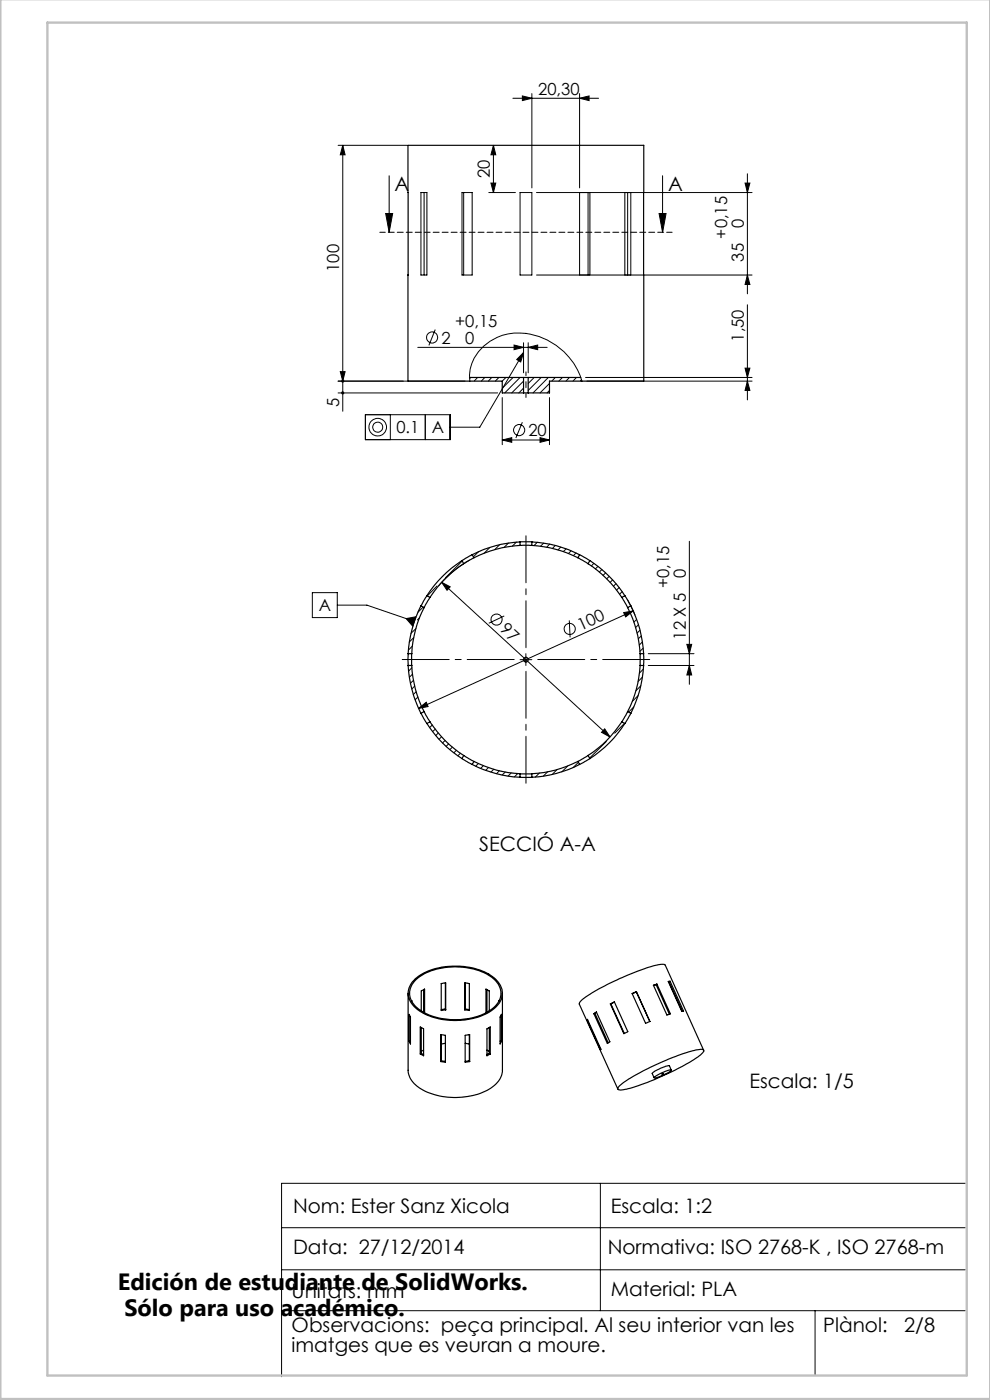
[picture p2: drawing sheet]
<svg xmlns="http://www.w3.org/2000/svg" width="210mm" height="297mm" viewBox="0 0 210 297" stroke-linecap="round" stroke-linejoin="round" font-family="sans-serif">
<g fill="none" stroke="#000" stroke-width=".21">
<path d="M112.8 19.9v20M122.9 19.9v20M71.7 30.8h14.6M72.7 30.8v56.4M72.7 30.8l.5 2h-1zM82.5 37.3v12M104.1 38.8h1.1l-.5 2zM104.7 30.8v10M104.7 30.8l.5 2h-1.1zM108.8 20.8h18.2M110.8 20.4l2 .4-2 .5zM122.9 20.8l2.1-.4v.9z"/>
<path d="M140.5 37.3v12M158 38.8h1.1l-.6 2zM158.5 36.9v25.4M81.8 45.3h1.5l-.8 4zM89.3 40.8h1.3v17.5h-1.3zM90 40.8v17.5M98 40.8h2.2v17.5h-2.2zM98.4 40.8v17.5M103.7 40.8h5.6M110.3 40.8h2.5v17.5h-2.5zM113.8 58.3h45.7M113.8 40.8h45.7"/>
<path d="M122.9 40.8h2.2v17.5h-2.2zM124.7 40.8v17.5M132.5 40.8h1.3v17.5h-1.3zM133.1 40.8v17.5M139.8 45.3h1.5l-.8 4zM158.5 58.3l.6 2.1h-1.1zM72.2 78.8h1l-.5 2.1zM88.6 73.7h27.5M92.3 69.9l-1.3 3.4M109 73.2l2.1 .5-2.1 .5zM111.1 74.8l-.6 2-.9-.5zM111.1 72.7v6.4"/>
<path d="M111.1 74.8l-9.3 15.8h-6.3M112 73.7l2.1-.5v1zM112 72.7v6.4M158 78.1h1.1l-.6 2zM158.5 64.7v20.1M71.7 83.4h33.9M77.5 88h18v5.3h-18zM82.8 88v5.3M90.2 88v5.3M98.7 80.9h-27M99.7 80.9a9.1 9.1 0 0 1 5.7-9.3 13.5 13.5 0 0 1 16.3 5.5l.8 1.4 .9 2.4M99.8 80.1l-.2 .2"/>
<path d="M101.3 80.1l-.7 .8M102.8 80.1l-.7 .8M104.3 80.1l-.7 .8M105.8 80.1l-.7 .8M106.5 93.3l2-.5v1zM106.5 84.3v10M106.5 93.3h10.1M107.3 80.1l-.8 .8M108.8 80.1l-2.3 2.3M110.3 80.1l-3.2 3.3M110.8 89.6l-1.4 3.3M111.1 80.9l-2.6 2.5"/>
<path d="M111.1 82.3l-1 1.1M113.3 80.1l-1.3 1.2M114.5 92.8l2.1 .5-2.1 .5zM114.8 80.1l-2.8 2.7M116.3 80.1l-3.2 3.3M116.6 84.3v10M116.6 81.3l-2.1 2.1M116.6 82.8l-.6 .6M117.8 80.1l-.7 .8M119.3 80.1l-.8 .8M120.8 80.1l-.7 .8M122.3 80.1l-.8 .8"/>
<path d="M123.4 80.5l-.4 .4M124.2 80.1h35.3M124.5 80.9h35M158.5 80.9l.6 1.9h-1.1zM98 119l-3.5 3.6M99.7 118.8a24 24 0 0 0-6.7 5.5M101.5 117l-1.1 1.1M103.9 116.1l-1.2 1.3M106 115.6l-1 1M107.8 115.2l-.9 .9M109.5 115l-.8 .8M114 115l-.7 .7"/>
<path d="M115.3 115.2l-.6 .7M116.6 115.4l-.6 .7M117.8 115.7l-.6 .6M119 116.1l-.6 .6M120.1 116.4l-.6 .6M121.1 116.8l-.5 .6M122.2 117.3l-.6 .6M126 119.5l-.6 .5M146.2 114.8v30.4M66.3 125.7h5.2v5.3h-5.2zM71.5 128.4h6.3l10.1 3.4M86.1 131.2l2.1-.4-.6 2.1z"/>
<path d="M87.5 137.1l-.9 .8M87.7 135.3l-.9 .9M88.2 133.3l-1 1.1M89 131.1l-.5 .4M89.7 128.8l-1 1.1M92.7 124.3l-2.1 2.1M93.7 123.5l1.8 1-.7 .7zM93.7 123.5l35.7 32.8M107 130.7l-3.3 1.5M110.3 139.9h2.5M111.5 138.7v2.5M120.8 131.6l.1 3.6"/>
<path d="M126.9 120.2l-.6 .5M127.7 120.8l-.6 .6M128.5 121.5l-.6 .6M129.2 122.3l-.5 .5M130 123l-.6 .5M130.7 123.8l-.6 .6M131.3 124.6l-.5 .6M132 125.5l-.6 .5M132.3 130l2-.4-1.6 1.3zM133.1 127.2l1.6 3.3M134.3 129.6l-45.5 20.7M135 131.4l-.5 .6"/>
<path d="M135.4 132.5l-.6 .6M135.7 133.7l-.6 .6M136 134.9l-.6 .6M136.3 136.2l-.7 .6M136.4 137.5l-.7 .7M137.5 138.7h9.7M145.7 136.7h1l-.5 2zM87.3 141.7l-.6 .7M87.5 143l-.6 .7M87.7 144.3l-.6 .7M87.9 145.6l-.6 .6M88.3 146.8l-.6 .6"/>
<path d="M88.7 147.9l-.6 .5M88.8 150.3l1.6-1.3 .4 .9zM91.7 153.8l-.6 .6M92.3 154.7l-.5 .5M93 155.5l-.6 .6M93.7 156.3l-.6 .5M94.4 157.1l-.5 .5M95.2 157.8l-.5 .5M96 158.5l-.6 .5M96.8 159.2l-.5 .5M97.6 159.8l-.5 .5M128.3 154.6l1.1 1.7-1.8-.9z"/>
<path d="M128.6 157.3l-3.5 3.5M132.5 153.5l-2.1 2M134.4 150l-1 1.1M135.4 147.6l-1.3 1.2M135.9 145.5l-1 1M136.3 143.6l-.9 1M136.5 142l-.9 .8M137.5 141.2h9.7M146.2 141.2l.5 2h-1zM101.5 162l-.6 .6M102.5 162.5l-.5 .5M103.6 162.8l-.6 .6"/>
<path d="M104.7 163.2l-.6 .6M105.9 163.5l-.6 .6M107.2 163.8l-.7 .6M108.4 164l-.6 .6M109.8 164.1l-.7 .7M114.4 164l-.8 .8M116.2 163.7l-.9 .9M118.1 163.3l-1 1M120.4 162.5l-1.2 1.3M122.7 161.7l-1.1 1.1M127.4 251v27.1M204.8 251h-145.1v41.1"/>
<path d="M59.7 278.1h145.1M59.7 260.5h145.1M59.7 269.4h145.1M172.9 278.1v13.7"/>
<circle cx="91.7" cy="71.6" r="1.17"/>
<circle cx="80.1" cy="90.6" r="1.06"/>
<circle cx="80.1" cy="90.6" r="1.87"/>
<circle cx="110.1" cy="91.2" r="1.17"/>
<circle cx="105.3" cy="131.4" r="1.18"/>
<circle cx="120.8" cy="133.4" r="1.18"/>
</g>
<path d="M109.1 139.9h-23.8M111.6 137.4v-23.7M114.1 139.9h23.7M111.6 142.4v23.8" fill="none" stroke="#000" stroke-width=".21" stroke-dasharray="15.2 1.3 1.3 1.3" stroke-dashoffset="5.3"/>
<path d="M142.6 49.3h-62" fill="none" stroke="#000" stroke-width=".21" stroke-dasharray="1.3 .6" stroke-dashoffset=".1"/>
<path d="M111.6 84.3v-5.4" fill="none" stroke="#000" stroke-width=".21" stroke-dasharray="15.2 1.3 1.3 1.3" stroke-dashoffset="14.4"/>
<path d="M.1 -.1v296.9h209.9v-296.9M10.1 4.8h195v287h-195z" fill="none" stroke="#c0c0c0" stroke-width=".5"/>
<g fill="#000">
<path d="M72.7 30.8l.5 2h-1zM72.2 78.8h1l-.5 2.1zM104.7 30.8l.5 2h-1.1zM104.1 38.8h1.1l-.5 2z"/>
<path d="M110.8 20.4l2 .4-2 .5zM122.9 20.8l2.1-.4v.9z"/>
<path d="M139.8 45.3h1.5l-.8 4zM81.8 45.3h1.5l-.8 4z"/>
<path d="M158.5 58.3l.6 2.1h-1.1zM158 38.8h1.1l-.6 2z"/>
<path d="M111.1 74.8l-.6 2-.9-.5zM86.1 131.2l2.1-.4-.6 2.1z"/>
<path d="M109 73.2l2.1 .5-2.1 .5zM112 73.7l2.1-.5v1z"/>
<path d="M72.5 80.5a.34 .34 0 0 0 0 .6 .34 .34 0 0 0 .5-.1 .34 .34 0 0 0-.3-.5v.4v-.4zM72.4 83.1l.1 .5 .2 .1v-.3v.3a.33 .33 0 0 0 .3-.5 .33 .33 0 0 0-.6-.1z"/>
<path d="M106.5 93.3l2-.5v1zM114.5 92.8l2.1 .5-2.1 .5z"/>
<path d="M158 78.1h1.1l-.6 2zM158.5 80.9l.6 1.9h-1.1z"/>
<path d="M145.7 136.7h1l-.5 2zM146.2 141.2l.5 2h-1z"/>
<path d="M88.8 150.3l2-.4-.4-.9zM132.3 130l.4 .9 1.6-1.3z"/>
<path d="M128.3 154.6l-.7 .8 1.8 .9zM93.7 123.5l1.1 1.7 .7-.7z"/>
</g>
<g fill="none" stroke="#000" stroke-width=".25">
<path d="M86.5 58.3h.1M86.5 40.8h.1M99.6 80.1h11.5M111.1 83.4h-4.6v-2.5h-20v-50.1h50.1v50.1h-20v2.5h-4.6M111.1 83.4h.9M111.1 80.1h.9M111.1 80.1v3.3M112 80.1h11.2M112 80.1v3.3M98 118.9a25.5 25.5 0 0 0-7.4 7.5M98 118.9l.4 .7M98.4 119.6a24.7 24.7 0 0 0-7.2 7.1"/>
<path d="M100.2 117.7l-2.2 1.2M100.2 117.7l.3 .6M100.5 118.3l-2.1 1.3M110.3 115.7a24.9 24.9 0 0 0-9.8 2.6M110.3 115a24.8 24.8 0 0 0-10.1 2.7M110.3 115.7h2.5M110.3 115h2.5M110.3 115v.7M112.8 115.7a25.4 25.4 0 0 1 9.8 2.6M112.8 115a24.4 24.4 0 0 1 10.1 2.7M112.8 115v.7M122.6 118.3l2.1 1.3"/>
<path d="M122.9 117.7l2.2 1.2M122.9 117.7l-.3 .6M124.7 119.6a24.7 24.7 0 0 1 7.2 7.1M125.1 118.9a26 26 0 0 1 7.4 7.5M125.1 118.9l-.4 .7M86.6 138.7v2.5M86.6 138.7h.7M87.3 138.7v2.5M89.3 128.5a26.3 26.3 0 0 0-2.7 10.2M89.3 128.5l.7 .4M90 128.9a23.8 23.8 0 0 0-2.7 9.8M90.6 126.4l-1.3 2.1"/>
<path d="M90.6 126.4l.6 .3M91.2 126.7l-1.2 2.2M131.9 126.7l1.2 2.2M132.5 126.4l1.3 2.1M132.5 126.4l-.6 .3M133.1 128.9a24.6 24.6 0 0 1 2.7 9.8M133.8 128.5a24.8 24.8 0 0 1 2.7 10.2M133.8 128.5l-.7 .4M135.8 138.7v2.5M135.8 138.7h.7M136.5 138.7v2.5M86.6 141.2a26.3 26.3 0 0 0 2.7 10.1"/>
<path d="M86.6 141.2h.7M87.3 141.2a23.4 23.4 0 0 0 2.7 9.8M89.3 151.3l1.3 2.2M90 151l1.2 2.1M90 151l-.7 .3M90.6 153.5a24.4 24.4 0 0 0 7.4 7.4M91.2 153.1a24.1 24.1 0 0 0 7.2 7.2M91.2 153.1l-.6 .4M131.9 153.1a24.1 24.1 0 0 1-7.2 7.2M131.9 153.1l.6 .4M132.5 153.5a24.8 24.8 0 0 1-7.4 7.4M133.1 151l-1.2 2.1"/>
<path d="M133.1 151l.7 .3M133.8 151.3l-1.3 2.2M135.8 141.2a24.2 24.2 0 0 1-2.7 9.8M135.8 141.2h.7M136.5 141.2a24.8 24.8 0 0 1-2.7 10.1M98 160.9l2.2 1.3M98.4 160.3l2.1 1.2M98.4 160.3l-.4 .6M100.2 162.2a24.8 24.8 0 0 0 10.1 2.7M100.5 161.5a23.4 23.4 0 0 0 9.8 2.6M100.5 161.5l-.3 .7M110.3 164.1h2.5"/>
<path d="M110.3 164.9h2.5M110.3 164.1v.8M112.8 164.1v.8M122.6 161.5a23.8 23.8 0 0 1-9.8 2.6M122.6 161.5l.3 .7M122.9 162.2a24.4 24.4 0 0 1-10.1 2.7M124.7 160.3l-2.1 1.2M124.7 160.3l.4 .6M125.1 160.9l-2.2 1.3M86.6 210.7v16.3a5.3 5.3 0 0 0 3.6 4.5 15.6 15.6 0 0 0 13.9-.7 4.7 4.7 0 0 0 2.5-3.8v-16.3M86.8 215.2l.3 .6v5.7l-.3-.6zM87.3 212.3v.1"/>
<path d="M88 208.1a13.1 13.1 0 0 1 11.4-2.7 8.8 8.8 0 0 1 6.4 3.7 3.9 3.9 0 0 1-1.6 5.1 14.6 14.6 0 0 1-15.3 0 3.9 3.9 0 0 1-.9-6.1zM88.1 207.6a14.5 14.5 0 0 1 13.1-2 6.9 6.9 0 0 1 5.3 4.4 4.6 4.6 0 0 1-2.7 4.7 15.1 15.1 0 0 1-15.3-.6 3.9 3.9 0 0 1-.4-6.5zM89.1 217.9l.8 .4v5.7l-.8-.4zM89.4 214.5v-4.3l.7-.4v5.1M89.4 218v5.4M89.9 209.9v4.9M93.5 219.5l1 .1v5.8l-1-.2zM93.6 208.7l.9-.2v5.7l-.9 .2zM93.6 219.5v5.5M94.5 214.1l-.9 .1M94.5 208.5v5.6M94.5 214.1v.1"/>
<path d="M98.6 208.5l1 .2v5.7l-1-.2zM98.7 214.1l.9 .1M98.7 219.6l.9-.1v5.7l-.9 .2zM98.7 208.5v5.6M98.7 214.1l-.1 .1M99.6 219.5v5.5M103.3 218.3l.7-.4v5.7l-.7 .4zM103.3 209.9v4.9M103.8 214.5v-4.3l-.7-.4v5.1M103.8 218v5.4M105.9 212.3l-.1 .1M106.4 215.2v5.7l-.3 .6v-5.7z"/>
<path d="M124.6 216.2l2.9 6.4-.1 .1-2.9-6.3zM124.7 216.4h-.2M126.2 215l2.8 6.2M126.2 215h-.2M126.5 214.7l2.9 6.3-.6 .4-2.8-6.4M126.5 214.7l-.5 .3M126.5 214.7l-.3 .3M129.5 213l.8-.5 2.9 6.4h-.1l-.8 .4zM129.5 213h.1M129.6 213l2.8 6.2M130.3 212.6l-.7 .4M135 210.4l-.9 .4"/>
<path d="M135 210.4l2.8 6.3M135 210.4l2.9 6.3-.6 .3-.4 .1-2.8-6.3M135 210.4h.1M138.6 209l.7-.2 2.9 6.3-.7 .2zM139.2 208.9l-.6 .2M139.2 208.9l2.8 6.3M139.3 208.8l-.1 .1M141.7 208.2h.4l2.9 6.3h-.4zM141.8 208.3h.1M141.9 208.3l2.8 6.2M142.1 208.2l-.2 .1M87.1 220.9h-.3"/>
<path d="M89.4 223.4l.5 .3M89.4 223.4l-.3 .2M89.9 222.8l-.5 .3M93.6 225l.9 .2M93.6 225l-.1 .2M94.5 221.3l-.9 .2M98.7 221.3l.9 .2M99.6 225l-.9 .2M99.6 225v.2M103.3 222.8l.5 .3M103.8 223.4l-.5 .3M103.8 223.4l.2 .2"/>
<path d="M106.1 220.9h.3M131.5 230.3a50.4 50.4 0 0 1 13.8-6.9l2.6-.7a1.21 1.21 0 0 1 1.4 .1v.2a10.5 10.5 0 0 1-4.2 3l-1.4 .8a45.6 45.6 0 0 1-11.9 4.4 .44 .44 0 0 1-.5 0 .44 .44 0 0 1-.2-.5zM138.8 228.5l.4-.3a8.6 8.6 0 0 1 3.2-1.2 6.7 6.7 0 0 1-3.7 1.7zM140.4 227.9l.4-.2zM142.4 227l-.4-.9a7.7 7.7 0 0 0-3.7 1.6l.4 .9M149.3 222.8l-8.2-18.1a2.45 2.45 0 0 0-2 .1l-.4 .1a55.6 55.6 0 0 0-15.2 7.2l-.6 .6v.3l8.2 18"/>
<circle cx="111.6" cy="139.9" r=".5"/>
</g>
<g font-size="5">
<text x="25" y="273.7">Edición de estudiante de SolidWorks.</text>
<text x="26.4" y="279.2">Sólo para uso académico.</text>
</g>
<g font-size="4.2">
<text x="83.7" y="40.5">A</text>
<text x="141.7" y="40.5">A</text>
<text x="101.7" y="180.6">SECCIÓ A-A</text>
<text x="159" y="230.8">Escala: 1/5</text>
<text x="62.2" y="257.4">Nom: Ester Sanz Xicola</text>
<text x="129.5" y="257.4">Escala: 1:2</text>
<text x="62.2" y="266">Data: 27/12/2014</text>
<text x="128.9" y="266">Normativa: ISO 2768-K , ISO 2768-m</text>
<text x="61.9" y="275.4">Unitats: mm</text>
<text x="129.5" y="274.9">Material: PLA</text>
<text x="61.9" y="282.7">Observacions: peça principal. Al seu interior van les</text>
<text x="61.9" y="286.9">imatges que es veuran a moure.</text>
<text x="174.6" y="282.7">Plànol:</text>
<text x="191.8" y="282.7">2/8</text>
</g>
<g font-size="3.5">
<text x="114.2" y="20.1">20,30</text>
<text x="103.9" y="37.7" transform="rotate(-90 103.9 37.7)">20</text>
<text x="154.3" y="50.6" transform="rotate(-90 154.3 50.6)">+0,15</text>
<text x="157.8" y="48.5" transform="rotate(-90 157.8 48.5)">0</text>
<text x="71.9" y="57.7" transform="rotate(-90 71.9 57.7)">100</text>
<text x="157.8" y="55.5" transform="rotate(-90 157.8 55.5)">35</text>
<text x="96.6" y="69.4">+0,15</text>
<text x="93.6" y="72.9">2</text>
<text x="98.7" y="72.9">0</text>
<text x="157.8" y="72.5" transform="rotate(-90 157.8 72.5)">1,50</text>
<text x="71.9" y="86.2" transform="rotate(-90 71.9 86.2)">5</text>
<text x="84.1" y="92">0.1</text>
<text x="91.6" y="92">A</text>
<text x="112.1" y="92.6">20</text>
<text x="141.9" y="124.8" transform="rotate(-90 141.9 124.8)">+0,15</text>
<text x="145.5" y="122.6" transform="rotate(-90 145.5 122.6)">0</text>
<text x="67.6" y="129.7">A</text>
<text x="105.9" y="133.7" transform="rotate(43 105.9 133.7)">97</text>
<text x="123.2" y="133.8" transform="rotate(-24 123.2 133.8)">100</text>
<text x="145.5" y="135.7" transform="rotate(-90 145.5 135.7)">12 X 5</text>
</g>
</svg>
